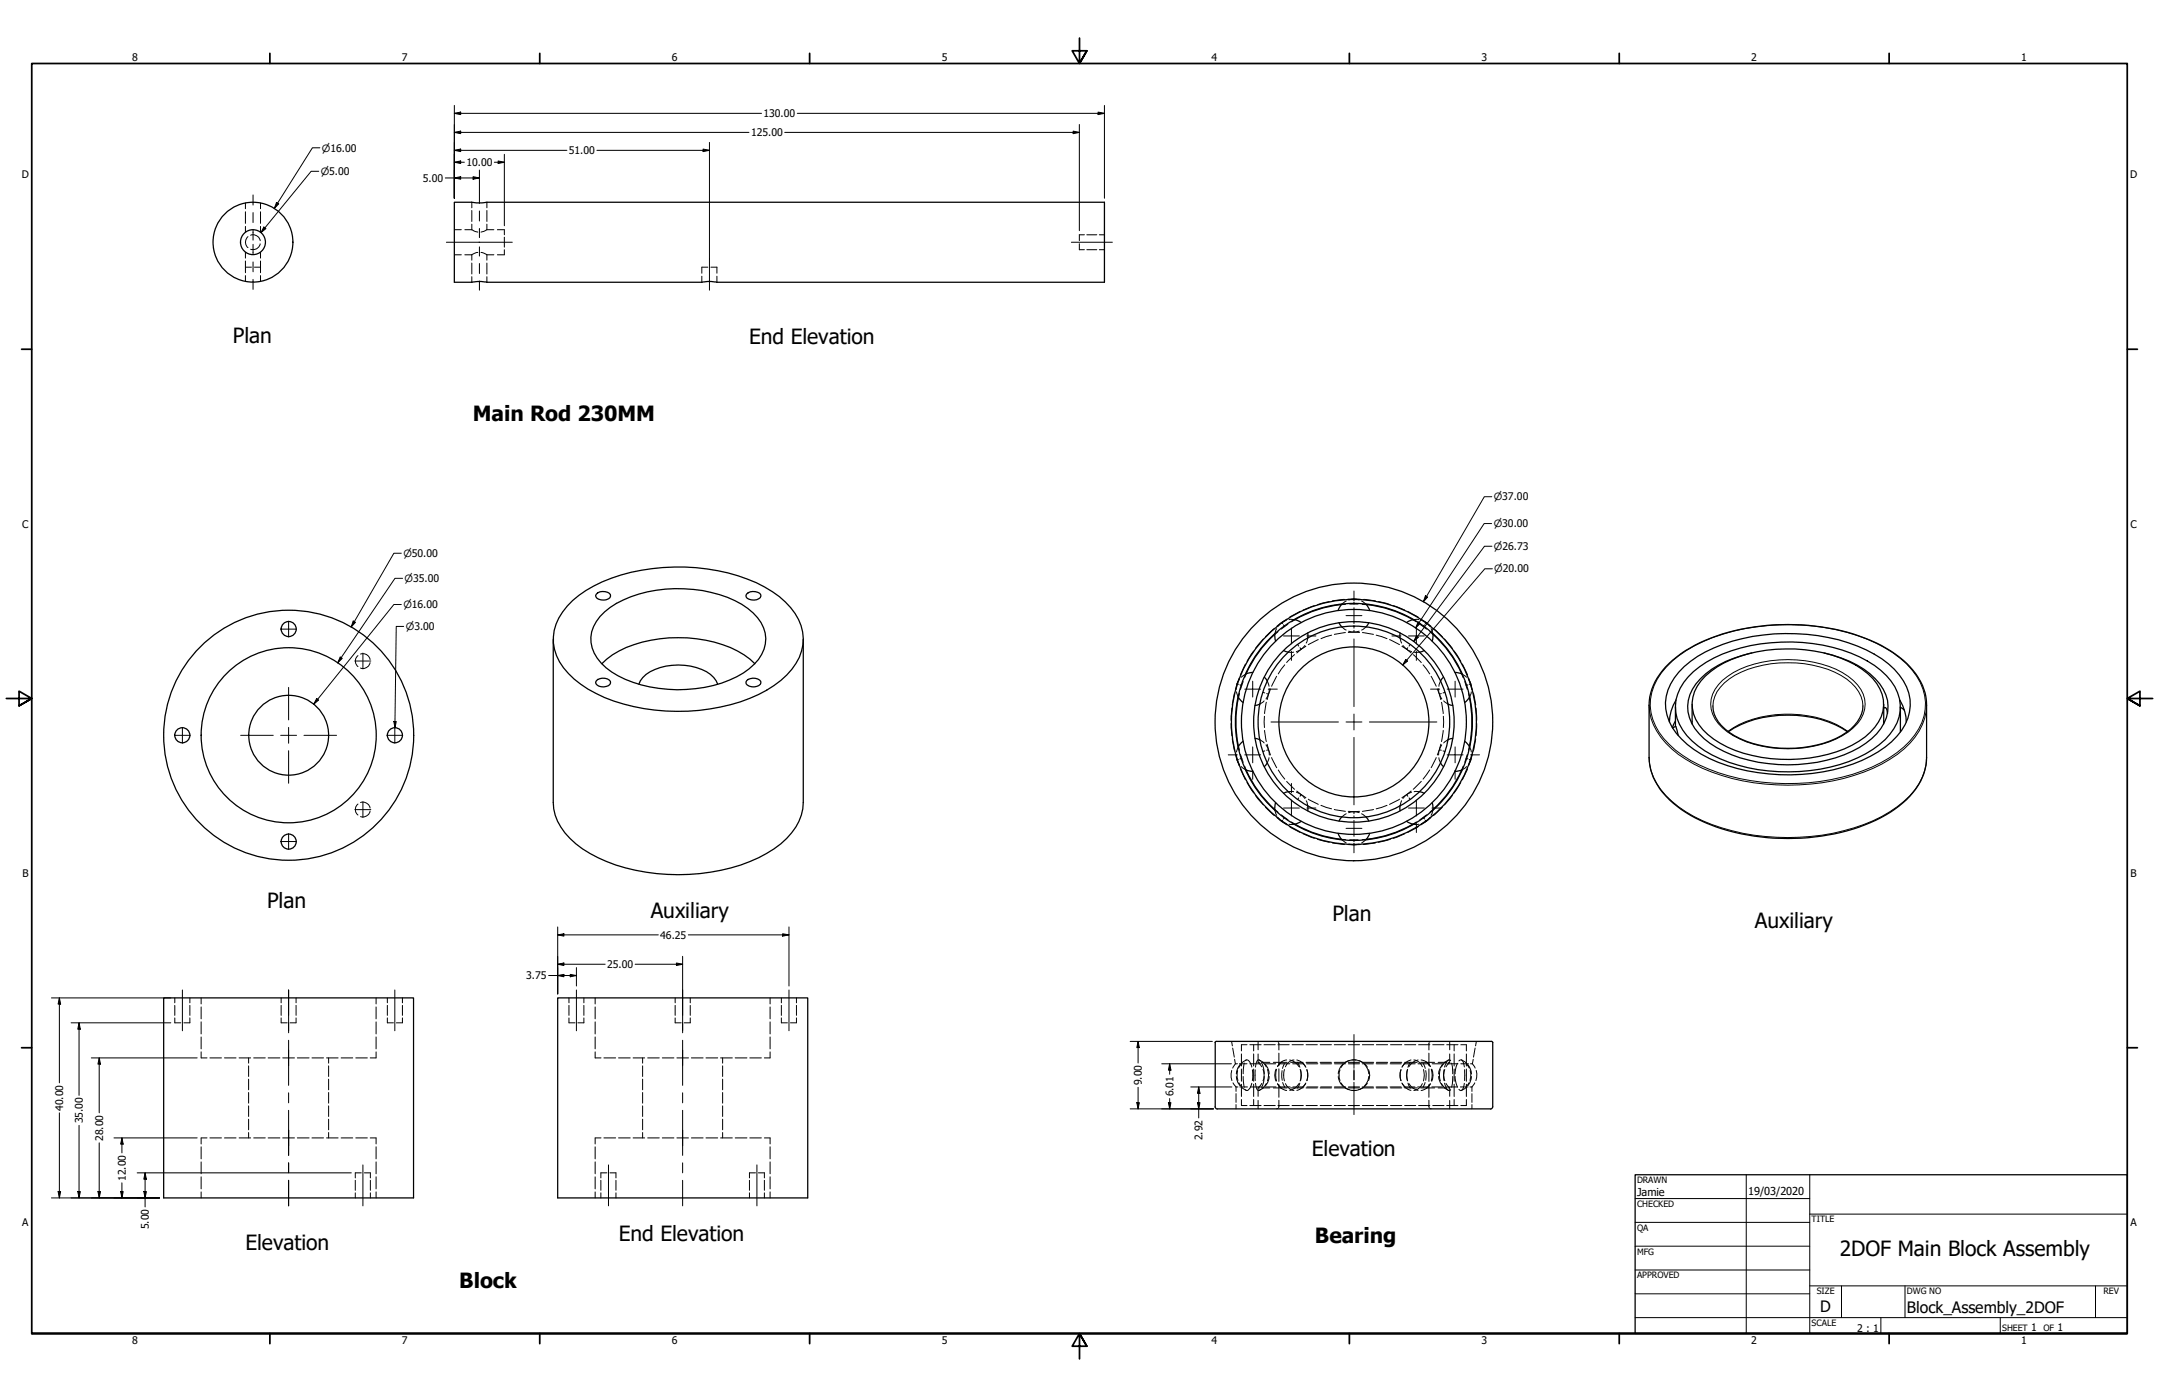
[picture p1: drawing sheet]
<svg xmlns="http://www.w3.org/2000/svg" width="864mm" height="559mm" viewBox="0 0 864 559" stroke-linecap="round" stroke-linejoin="round" font-family="sans-serif">
<!-- layer: Hidden (ANSI) -->
<g fill="none" stroke="#000" stroke-width=".4">
<path d="M98.2 81.2v2.3M98.2 84.7v4.6M98.2 90.6v2.3M99.2 94.7a2.87 2.87 0 0 0 0 4.4M100.3 94.1a2.85 2.85 0 0 1 3.8 2.2M104.1 97.5a2.85 2.85 0 0 1-3.8 2.2M104.2 81.2v2.3M104.2 84.7v4.6M104.2 90.6v2.3M181.7 91.9h2.8M185.9 91.9h2.8M188.7 91.9l2.4 .9"/>
<path d="M188.7 80.9v2.2M188.7 84.2v4.4M188.7 89.7v2.2M194.8 91.9l-2.4 .9M194.8 80.9v2.2M194.8 84.2v4.4M194.8 89.7v2.2M194.8 91.9h2.7M198.9 91.9h2.8v2M201.7 94.9v4M201.7 99.9v2h-2.8M431.7 97.5v2.4h2.1"/>
<path d="M433.8 93.9h-2.1v2.4M434.7 99.9h4M434.7 93.9h4M439.7 99.9h2.1M439.7 93.9h2.1M98.2 106.9h2.4M98.2 100.9v2.4M98.2 104.4v4.7M98.2 110.2v2.4M101.8 106.9h2.4M104.2 100.9v2.4M104.2 104.4v4.7"/>
<path d="M104.2 110.2v2.4M181.7 101.9h2.8M185.9 101.9h2.8M188.7 101.9v2.2M188.7 105.2v4.4M188.7 110.7v2.2M191.1 101l-2.4 .9M192.4 101l2.4 .9M194.8 101.9v2.2M194.8 105.2v4.4M194.8 110.7v2.2M194.8 101.9h2.7"/>
<path d="M280.7 110.5v2.4M283.1 106.9h-2.4v2.4M284.4 106.9h2.4v2.4M286.8 110.5v2.4M537.8 239.8l-4.8 .5M539.5 240l1.3-.4 2.9 .4M541.6 239.6v.6M541.6 239.6l2.5 .1M541.6 239.6l-2.5 .1M545.3 239.8l4.9 .5M505.3 255.6l-3.1 3.8M509.8 251.3l-3.6 3.4"/>
<path d="M510.7 251.5l-.7 1.9M511.2 252.7l-1.2 1M512.6 249l-1.9 1.5M512.6 249l.4 .5M513.4 249.9l.4 .6M513.8 250.6h.1M514.5 248l-2.4 1.5-.9 1M514.7 247.6l-2.1 1.4M515.2 249.7l-2.7 2M515.6 247.8h2.1M518 247.9l-1.4 .8M519 257.8l.5 .6"/>
<path d="M520 259.1l.4 .6M520.1 244.5l-4.4 2.5M522 258.2l-2.2 2-1.3 .5M522.4 258.5l-3.7 2.7M523.1 255.2l-.6 2M525.8 242.3l-4.6 1.7M527.3 255.8l-4 2.1M531.7 240.6l-4.7 1.3M532.6 254.1l-4.2 1.4M536.8 250.8l1.7 1.2M538.2 253l-4.5 .7M538.2 241.7l-1.6 .2"/>
<path d="M538.5 240.4l-1.7 1.2M539.3 253h4.5M539.4 252.5l1.4 .3 2.9-.3M539.9 241.6h3.3M541.6 240.8v.8M541.6 250.4v.9M541.6 252.1v.8M544.6 240.4l1.8 1.2M544.9 241.7l1.6 .2M545 253l4.4 .7M546.4 250.8l-1.8 1.2M550.5 254.1l4.3 1.4"/>
<path d="M551.4 240.6l4.7 1.3M555.8 255.8l4 2.1M557.3 242.3l4.6 1.7M560 255.2l.6 2M560.8 258.5l3.7 2.7M561.1 258.2l2.2 2 1.3 .5M563.1 244.5l4.3 2.5M563.1 259.1l-.4 .6M564.1 257.8l-.5 .6M565.1 247.9l1.4 .8M565.4 247.8h2.1M567.9 249.7l2.7 2"/>
<path d="M568.4 247.6l2.1 1.4M568.6 248l1.2 .6 2.1 1.9M569.3 250.6h.1M569.8 249.9l-.4 .6M570.5 249l1.9 1.5M570.5 249l-.4 .5M571.9 252.7l1.3 1M572.5 251.5l.7 1.9M573.3 251.3l3.7 3.4M577.8 255.6l3.2 3.8M143.2 262.3a2.76 2.76 0 0 0 0 4.3M144.2 261.6a2.84 2.84 0 0 1 3.8 2.2"/>
<path d="M148 265a2.85 2.85 0 0 1-3.8 2.2M493.8 277.2l-.9 4.8M494.6 276.7l.6 2.1M494.8 273.6l-.6 2.4M494.8 273.6l.6 .1M495.7 271.3l-.9 2.3M495.8 271.7l-.8 1.2-.5 2.8M495.8 277.4l-.4 1.6M495.9 273.9l.7 .2M496.6 274.2h.1M497.3 272.6l-1.1 3.2M498.2 265.6l-2.1 4.5"/>
<path d="M498.2 269.7l-1.7 1.2M498.5 269.6l-.7 1.5M501.5 260.4l-2.7 4.1M505.1 276.9l.8 .3M506.7 277.4l.7 .3M506.9 272.4l.7 2.1M507.7 275.5l-.1 1.4-1.2 2.7M508.2 275.6l-1.3 4.2M510.7 270.5l-2.1 4M513.9 265.9l-2.6 3.7M515.3 260.9h2.2M517.8 261.9l-3.1 3.1"/>
<path d="M565.3 261.9l3.2 3.1M565.7 260.9h2.1M569.2 265.9l2.7 3.7M572.5 270.5l2 4M574.9 275.6l1.4 4.2M575.4 275.5l.1 1.4 1.2 2.7M576.2 272.4l-.6 2.1M576.5 277.4l-.7 .3M578 276.9l-.8 .3M581.7 260.4l2.6 4.1M584.6 269.6l.7 1.5M584.9 269.7l1.7 1.2"/>
<path d="M585 265.6l2.1 4.5M585.9 272.6l1 3.2M586.4 274.2h.1M587.2 273.9l-.7 .2M587.4 271.7l.7 1.2 .5 2.8M587.4 277.4l.4 1.6M587.4 271.3l.9 2.3M588.3 273.6l.7 2.4M588.3 273.6l-.5 .1M588.5 276.7l-.6 2.1M589.3 277.2l1 4.8M492.4 289.4l.4 4.9"/>
<path d="M492.8 283.2l-.4 5M492.9 295.5l.9 4.9M495.2 298.8l-.6 2M495.4 298.6l.4 1.6M503.9 295.9l1.8 1.3M505.7 280.4l-1.8 1.2M505.8 286.5v4.5M505.8 292.2l.7 4.4M506.4 297.9l1.2 2.7 .1 1.4M506.5 280.9l-.7 4.5M506.9 297.7l.5 2.2M507.4 299.9l.8 2.1"/>
<path d="M507.4 299.9l-.7 .2M575.8 299.9l.7 .2M576.3 297.7l-1.4 4.3M576.6 280.9l.7 4.5M576.7 297.9l-1.2 2.7-.1 1.4M577.3 292.2l-.7 4.4M577.3 286.5v4.5M577.5 280.4l1.7 1.2M579.2 295.9l-1.7 1.3M587.8 298.6l-.4 1.6M587.9 298.8l.6 2M590.3 295.5l-1 4.9"/>
<path d="M590.4 283.2l.3 5M590.7 289.4l-.3 4.9M494.2 301.6l.6 2.4M494.5 301.9l.5 2.8 .8 1.2M494.8 304l.9 2.3M495.4 303.8l-.6 .2M496.1 307.5l2.1 4.4M496.2 301.8l.5 1.5M496.5 306.6l1.7 1.3M496.7 303.3l-.8 .3M496.7 303.3l.6 1.6M497.8 306.5l.7 1.5"/>
<path d="M498.8 313l2.7 4.2M502.2 318.1l3.1 3.8M505.9 300.4l-.8 .2M507.6 303.1l-.7 2M508.6 303l2.1 4.1M511.3 308l2.6 3.7M514.7 312.5l3.1 3.2M515.3 316.7h2.2M518.5 316.9l2.6 1.4 .9 1.1M518.7 316.4l1.7 1.4M519.5 319.2l-.5 .6M520.4 317.8l2 1.3"/>
<path d="M520.4 317.8l-.4 .7M523.3 319.7l4 2.1M559.8 319.7l-4 2.1M562.7 317.8l.4 .7M563.6 319.2l.5 .6M564.5 316.4l-3.7 2.7M564.6 316.9l-1.3 .5-2.2 2M565.7 316.7h2.1M568.5 312.5l-3.2 3.2M571.9 308l-2.7 3.7M574.5 303l-2 4.1M575.6 303.1l.6 2"/>
<path d="M577.2 300.4l.8 .2M581 318.1l-3.2 3.8M584.3 313l-2.6 4.2M585.3 306.5l-.7 1.5M586.4 303.3l.8 .3M586.6 306.6l-1.7 1.3M586.9 301.8l-1 3.1M587.1 307.5l-2.1 4.4M587.8 303.8l.5 .2M588.3 304l-.9 2.3M588.6 301.9l-.5 2.8-.7 1.2M589 301.6l-.7 2.4"/>
<path d="M143.2 321.6a2.76 2.76 0 0 0 0 4.4M144.2 321a2.94 2.94 0 0 1 3.8 2.2M148 324.4a2.94 2.94 0 0 1-3.8 2.2M506.2 322.9l3.6 3.4M510 324.1l.7 2M510 323.8l1.2 1.1M510.7 327l1.9 1.5M511.2 327l.9 1.1 2.4 1.4M512.5 325.9l1.3 1.1M512.6 328.5l2.1 1.4M513 328.1l-.4 .4M513.8 327.1l-.4 .5"/>
<path d="M513.8 327l1.4 .9M513.8 327h.1M515.6 329.7l2.1 .1M515.7 330.6l4.4 2.4M516.6 328.8l1.4 .9M521.2 333.5l4.6 1.8M522.5 320.3l.6 2.1M527 335.7l4.7 1.2M528.4 322.1l4.2 1.4M533 337.2l4.8 .6M533.7 323.8l4.5 .7M536.6 335.7l1.6 .2"/>
<path d="M536.8 335.9l1.7 1.3M538.5 325.5l-1.7 1.3M539.1 337.8l2.5 .1M539.3 324.5l2.3 .2M539.4 325.1l1.4-.4 2.9 .4M539.5 337.6l1.3 .3 2.9-.3M539.9 335.9l1.7 .1M541.6 336.1v.6M541.6 324.7v.8M541.6 326.3v.8M541.6 336h.1M541.6 337.4v.5"/>
<path d="M543.2 335.9l-1.6 .1M543.8 324.5l-2.2 .2M544.1 337.8l-2.5 .1M544.6 325.5l1.8 1.3M546.4 335.9l-1.8 1.3M546.5 335.7l-1.6 .2M549.4 323.8l-4.4 .7M550.2 337.2l-4.9 .6M554.8 322.1l-4.3 1.4M556.1 335.7l-4.7 1.2M560.6 320.3l-.6 2.1M561.9 333.5l-4.6 1.8"/>
<path d="M566.5 328.8l-1.4 .9M567.4 330.6l-4.3 2.4M567.5 329.7l-2.1 .1M569.3 327h.1M569.4 327.1l.4 .5M570.1 328.1l.4 .4M570.5 328.5l-2.1 1.4M570.6 325.9l-2.7 2M571.9 327l-2.1 2-1.2 .5M572.4 327l-1.9 1.5M573.2 324.1l-.7 2M573.2 323.8l-1.3 1.1"/>
<path d="M577 322.9l-3.7 3.4M69.9 399.2v1.9M75.9 399.2v1.9M80.5 399.2v2.4M112.5 399.2v1.9M118.4 399.2v1.9M150.4 399.2v2.4M154.9 399.2v1.9M161 399.2v1.9M227.6 399.2v1.9M233.6 399.2v1.9M238.1 399.2v2.4"/>
<path d="M270.1 399.2v1.9M276.1 399.2v1.9M308 399.2v2.4M312.5 399.2v1.9M318.6 399.2v1.9M69.9 407.2v1.9h2.4M69.9 402.1v4M75.9 407.2v1.9h-2.4M75.9 402.1v4M80.5 402.8v4.7M80.5 408.7v4.9M80.5 414.8v4.7"/>
<path d="M112.5 407.2v1.9h2.4M112.5 402.1v4M118.4 407.2v1.9h-2.4M118.4 402.1v4M150.4 402.8v4.7M150.4 408.7v4.9M150.4 414.8v4.7M154.9 407.2v1.9h2.5M154.9 402.1v4M161 407.2v1.9h-2.4M161 402.1v4M227.6 407.2v1.9h2.4"/>
<path d="M227.6 402.1v4M233.6 407.2v1.9h-2.5M233.6 402.1v4M238.1 402.8v4.7M238.1 408.7v4.9M238.1 414.8v4.7M270.1 407.2v1.9h2.4M270.1 402.1v4M276.1 407.2v1.9h-2.4M276.1 402.1v4M308 402.8v4.7M308 408.7v4.9"/>
<path d="M308 414.8v4.7M312.5 407.2v1.9h2.5M312.5 402.1v4M318.6 407.2v1.9h-2.4M318.6 402.1v4M492.6 416.6l.4 1.7M493.1 419.2l.6 3.6M498.8 417.9h-2.2v2.5M499.9 417.9h4.5M501.5 417.9v2.5M503.2 416.6v3.3M505.6 417.9h4.5"/>
<path d="M510.7 416.6l.4 .1M511.2 417.9h4.5M511.4 417l.2 3M516.8 417.9h4.5M522.4 417.9h4.5M528.1 417.9h4.5M533.7 417.9h4.5M539.3 417.9h4.5M545 417.9h4.5M550.5 417.9h4.6M556.2 417.9h4.5M561.8 417.9h4.5"/>
<path d="M567.4 417.9h4.5M571.7 417l-.1 3M572.5 416.6l-.5 .1M573.1 417.9h4.5M578.7 417.9h4.5M579.9 416.6v3.3M581.7 417.9v2.5M584.3 417.9h2.2v2.5M590 419.2l-.6 3.6M590.5 416.6l-.3 1.7M80.5 420.8v2.4h2.3M83.9 423.2h4.7"/>
<path d="M89.8 423.2h4.6M95.6 423.2h4.7M99.4 423.2v2.1M99.4 426.3v4.3M99.4 431.7v4.2M99.4 437v4.3M101.5 423.2h4.6M107.3 423.2h4.7M113.1 423.2h4.7M118.9 423.2h4.7M124.8 423.2h4.6M130.6 423.2h4.7"/>
<path d="M131.4 423.2v2.1M131.4 426.3v4.3M131.4 431.7v4.2M131.4 437v4.3M136.5 423.2h4.6M142.3 423.2h4.6M150.4 420.8v2.4h-2.3M238.1 420.8v2.4h2.3M241.6 423.2h4.7M247.4 423.2h4.7M253.2 423.2h4.7M257 423.2v2.1"/>
<path d="M257 426.3v4.3M257 431.7v4.2M257 437v4.3M259.1 423.2h4.6M264.9 423.2h4.7M270.8 423.2h4.6M276.5 423.2h4.7M282.4 423.2h4.7M288.2 423.2h4.7M289.1 423.2v2.1M289.1 426.3v4.3M289.1 431.7v4.2"/>
<path d="M289.1 437v4.3M294.1 423.2h4.7M299.9 423.2h4.6M308 420.8v2.4h-2.2M492.7 428.2l-.3 2.7 .4 1.3M493.2 433.1l1.2 1.7M493.8 423.7l.4 1.8M494.2 425.5l-1.1 1.7M494.2 425.5h.8M494.4 434.8h.8M494.4 434.8v1.8M494.4 437.5v3.4"/>
<path d="M494.5 430.6l.7 2.5 .9 1.2M495 428.2l-.1 2.7 .3 1.3M495.6 433.1l1.1 1.7M495.7 425.5h3.1M495.9 434.8h3.1M496.1 425.8l-.9 1.3-.7 2.5M496.5 425.5l-1.1 1.7M496.6 439.8v2.4h2.2M496.6 421.6v4.8M496.6 427.6v4.9M496.6 433.7v4.9M496.8 435l1.7 1.2"/>
<path d="M497.3 430.6l.4 4.3M497.7 425.2l-.4 4.3M498.2 424.2l.6-.3 .8 .5 1.1 2.4M498.5 423.9l-1.7 1.2M499.9 425.5h4.6M500.1 434.8h4.6M500.7 433.3l-.7 1.9a1.24 1.24 0 0 1-1.6 .9l-.2-.2M501 427.9v4.3M501.5 421.6v4.8M501.5 427.6v4.9M501.5 433.7v4.9M501.5 439.8v2.4"/>
<path d="M502.1 427.9v4.3M502.2 433.3l.1 1a1.46 1.46 0 0 0 1.5 1.8l.5-.4M503.2 424.9l1.5 1.8M503.2 424.9h.7M503.2 435.2h.7M503.2 421.6v3.3M503.2 435.2v3.3M503.7 424l1.7 1.1M504.3 424.4l-.9-.5a3.4 3.4 0 0 0-1.2 2.9M504.5 424.9h3.4M504.5 435.2h3.4M504.7 433.4l-1.5 1.8"/>
<path d="M504.8 425.3l.7 2.4 .2 1.8M505.1 424.9l1.4 1.9M505.2 427.8a5.9 5.9 0 0 1 0 4.5M505.4 435l-1.7 1.2M505.7 430.6l-.2 1.8-.7 2.4M505.7 425.5h4.6M505.8 434.8h4.6M506.2 425.8l.8 1.3 .7 2.5M506.5 433.4l-1.4 1.8M507 427.8a5.9 5.9 0 0 1 0 4.5M507.7 430.6l-.7 2.5-.8 1.2M509.3 424.9h5.6"/>
<path d="M509.3 435.2h5.6M510.4 427.7a5.8 5.8 0 0 0 0 4.7M510.6 427.7a8.6 8.6 0 0 0 0 4.7M511.4 425.5h4.5M511.6 434.8h4.5M511.6 421.3v5M511.6 427.5v5.1M511.6 433.8v5.1M512.6 435.4l-1.6-1.9a4.6 4.6 0 0 0 3.7 2.7M512.6 424.8l-1.6 1.8M512.8 428.2l.1 3.9M513.1 433l.7 1.8"/>
<path d="M513.7 425.5l-.7 1.9M513.8 427.8a8.4 8.4 0 0 0 0 4.6M514.2 433.5a4.7 4.7 0 0 0 3.4 2.7M514.7 424a4.6 4.6 0 0 0-3.7 2.7M515.9 424l.2 .1a5.4 5.4 0 0 1 3.5 2.6M516.3 424.9h5M516.3 435.2h5M517.1 425.5h4.4M517.1 434.8h4.5M517.6 424a4.1 4.1 0 0 0-3.4 2.7M518.7 424l.3 .1a5.3 5.3 0 0 1 3.2 2.6M519 424.9l.9 2"/>
<path d="M519.6 433.5a5.1 5.1 0 0 1-3.7 2.6M519.9 433.3l-.9 1.9M520.1 427.7a6.3 6.3 0 0 1 0 4.7M520.3 427.9v4.3M521 425.1l1.4 1.8M522.2 433.4v.1a5.4 5.4 0 0 1-3.5 2.6M522.4 433.2l-1.4 1.8M522.4 424.9h4.5M522.4 435.2h4.5M522.6 425.5h4.5M522.7 427.8a6.9 6.9 0 0 1 0 4.5M522.7 434.8h4.5"/>
<path d="M522.8 427.9l.3 1.4-.3 2.9M528.1 424.9h4.5M528.1 435.2h4.5M528.2 425.5h4.4M528.3 434.8h4.4M533.7 424.9h4.5M533.7 435.2h4.5M533.8 434.8h4.4M533.8 425.5h4.4M535.3 430.6a6 6 0 0 0 1.9 3.9M536 427.9a6.1 6.1 0 0 0 0 4.3M536.4 433.2l.2 .3a5.9 5.9 0 0 0 3.1 2.4"/>
<path d="M537.2 425.6a5.8 5.8 0 0 0-1.9 3.9M538.1 435.2a6.1 6.1 0 0 0 4.3 .9M539.3 424.9h4.5M539.3 435.2h4.5M539.4 434.8h4.4M539.4 425.5h4.4M539.7 424.2a5.6 5.6 0 0 0-3.3 2.8M540.8 424a5.9 5.9 0 0 1 4.1 .9M541.6 424.9v.2M541.6 425.3v2.1M541.6 428.3v3.7M541.6 432.9v2"/>
<path d="M541.6 435v.2M542.4 424a7.1 7.1 0 0 0-4.3 .9M543.5 424.2a6 6 0 0 1 3.4 2.7M544.9 435.2a5.1 5.1 0 0 1-4.1 .9M544.9 434.8h4.4M544.9 425.5h4.4M545 424.9h4.5M545 435.2h4.5M545.7 425.6l.1 .2a5.8 5.8 0 0 1 1.7 3.7M546.9 433.3a5.7 5.7 0 0 1-3.4 2.6M547.4 427.9a5.6 5.6 0 0 1 0 4.3M547.5 430.6a5.8 5.8 0 0 1-1.8 3.9"/>
<path d="M550.4 434.8h4.5M550.5 425.5h4.4M550.5 424.9h4.6M550.5 435.2h4.6M556 434.8h4.5M556.1 425.5h4.4M556.2 424.9h4.5M556.2 435.2h4.5M560.3 427.9l-.3 1.4 .3 2.9M560.5 427.8a6.9 6.9 0 0 0 0 4.5M560.8 433.2l1.3 1.8M560.9 433.4v.1a5.4 5.4 0 0 0 3.5 2.6"/>
<path d="M561.5 434.8h4.5M561.6 425.5h4.5M561.8 424.9h5.1M561.8 435.2h5.1M562.1 425.1l-1.3 1.8M562.9 427.9l-.2 2.2 .2 2.1M563.1 427.7a7.2 7.2 0 0 0 0 4.7M563.2 433.3l.9 1.9M563.6 433.5a5.2 5.2 0 0 0 3.6 2.6M564.1 424.9l-.9 2M564.4 424l-.3 .1a5.3 5.3 0 0 0-3.2 2.6M565.5 424a4.1 4.1 0 0 1 3.5 2.7"/>
<path d="M567.1 434.8h4.5M567.2 425.5h4.5M567.2 424l-.1 .1a5.8 5.8 0 0 0-3.5 2.6M568.3 424.9h5.5M568.3 435.2h5.5M568.5 424a4.6 4.6 0 0 1 3.6 2.7M569 433.5a4.4 4.4 0 0 1-3.5 2.7M569.4 425.5l.7 1.9M569.4 427.8a8.4 8.4 0 0 1 0 4.6M570 433l-.7 1.8M570.3 428.2v3.9M570.5 424.8l1.7 1.8"/>
<path d="M571.6 421.3v5M571.6 427.5v5.1M571.6 433.8v5.1M572.1 433.5a4.6 4.6 0 0 1-3.6 2.7M572.2 433.5l-1.7 1.9M572.5 427.7a7.2 7.2 0 0 1 0 4.7M572.7 427.7a5.8 5.8 0 0 1 0 4.7M572.7 434.8h4.6M572.8 425.5h4.7M575.2 424.9h3.4M575.2 435.2h3.4M575.4 430.6l.7 2.5 .9 1.2"/>
<path d="M576.1 427.8a6.9 6.9 0 0 0 0 4.5M576.6 433.4l1.4 1.8M577 425.8l-1.4 2.7-.2 1.1M577.6 427.9v4.3M577.7 435l1.7 1.2M577.8 433.3l.4 1a1.81 1.81 0 0 0 1.9 1.8l.2-.2M577.9 427.8a5.9 5.9 0 0 0 0 4.5M578 424.9l-1.4 1.9M578.4 433.4l1.5 1.8M578.6 425.5h4.6M579.2 424.9h.7M579.2 435.2h.7"/>
<path d="M579.4 424l-1.7 1.1M579.9 424.9l-1.5 1.8M579.9 421.6v3.3M579.9 435.2v3.3M580.3 424.2l-.2-.1a1.22 1.22 0 0 0-1.6 .9l-.7 1.8M580.6 425.3l.5 4.2M581.1 430.6l-.5 4.3M581.7 421.6v4.8M581.7 427.6v4.9M581.7 433.7v4.9M581.7 439.8v2.4M582 430.6l.2 1.8 .8 2.4h-4.6"/>
<path d="M583 425.3l-.8 2.4-.2 1.8M583.6 424.4l.8-.5a3 3 0 0 1 1.3 2.9M584.1 434.8h3.1M584.3 425.5h3.1M584.6 423.9l1.8 1.2M585.7 433.3l-.4 1.9-.6 .9h-.8l-.3-.4M585.9 427.9v4.3M586.4 435l-1.8 1.2M586.5 439.8v2.4h-2.2M586.5 421.6v4.8M586.5 427.6v4.9M586.5 433.7v4.9"/>
<path d="M586.6 425.5l1.1 1.7M587.1 425.8l.8 1.3 .7 2.5M587.6 433.1l-1.2 1.7M588 434.8h.8M588.1 428.2l.2 1.3-.3 2.7M588.2 425.5h.8M588.6 430.6l-.7 2.5-.8 1.2M588.8 434.8v1.8M588.8 437.5v3.4M589 425.5l1 1.7M589.3 423.7l-.3 1.8M589.9 433.1l-1.1 1.7"/>
<path d="M590.5 428.2l.2 1.3-.3 2.7M80.5 458.7v4.8M82.8 455.2h-2.3v2.4M83.9 455.2h4.7M89.8 455.2h4.6M95.6 455.2h4.7M99.4 442.3v4.3M99.4 447.7v4.2M99.4 453v2.2M101.5 455.2h4.6M107.3 455.2h4.7M113.1 455.2h4.7"/>
<path d="M118.9 455.2h4.7M124.8 455.2h4.6M130.6 455.2h4.7M131.4 442.3v4.3M131.4 447.7v4.2M131.4 453v2.2M136.5 455.2h4.6M142.3 455.2h4.6M148.1 455.2h2.3v2.4M150.4 458.7v4.8M238.1 458.7v4.8M240.4 455.2h-2.3v2.4"/>
<path d="M241.6 455.2h4.7M247.4 455.2h4.7M253.2 455.2h4.7M257 442.3v4.3M257 447.7v4.2M257 453v2.2M259.1 455.2h4.6M264.9 455.2h4.7M270.8 455.2h4.6M276.5 455.2h4.7M282.4 455.2h4.7M288.2 455.2h4.7"/>
<path d="M289.1 442.3v4.3M289.1 447.7v4.2M289.1 453v2.2M294.1 455.2h4.7M299.9 455.2h4.6M305.8 455.2h2.2v2.4M308 458.7v4.8M494.4 441.8v1.7M499.9 442.2h4.5M503.2 440.2v3.3M505.6 442.2h4.5M511.1 443.4l-.4 .1"/>
<path d="M511.2 442.2h4.5M511.6 440.1l-.2 3M516.8 442.2h4.5M522.4 442.2h4.5M528.1 442.2h4.5M533.7 442.2h4.5M539.3 442.2h4.5M545 442.2h4.5M550.5 442.2h4.6M556.2 442.2h4.5M561.8 442.2h4.5M567.4 442.2h4.5"/>
<path d="M571.6 440.1l.1 3M572 443.4l.5 .1M573.1 442.2h4.5M578.7 442.2h4.5M579.9 440.2v3.3M588.8 441.8v1.7M80.5 464.8v4.7M80.5 470.7v4.9M80.5 476.8v2.4M142.1 472.1v4M142.1 477.1v2.1M144.5 469.1h-2.4v2.1"/>
<path d="M145.7 469.1h2.4v2.1M148.1 472.1v4M148.1 477.1v2.1M150.4 464.8v4.7M150.4 470.7v4.9M150.4 476.8v2.4M238.1 464.8v4.7M238.1 470.7v4.9M238.1 476.8v2.4M240.3 472.1v4M240.3 477.1v2.1M242.8 469.1h-2.5v2.1"/>
<path d="M244 469.1h2.4v2.1M246.4 472.1v4M246.4 477.1v2.1M299.8 472.1v4M299.8 477.1v2.1M302.2 469.1h-2.4v2.1M303.3 469.1h2.5v2.1M305.8 472.1v4M305.8 477.1v2.1M308 464.8v4.7M308 470.7v4.9M308 476.8v2.4"/>
</g>
<!-- layer: Visible (ANSI) -->
<g fill="none" stroke="#000" stroke-width=".51">
<path d="M181.7 80.9h7.1l1.8 .3 4.1-.3h247.1v32h-155a14.5 14.5 0 0 0-6.1 0h-85.9a14.5 14.5 0 0 0-6.1 0h-7zM238.6 237.6a4 4 0 0 1 5.6 .3v.5a3.6 3.6 0 0 1-5.4 .9l-.5-1.1zM298.6 237.6a4.1 4.1 0 0 1 5.7 .3 1.67 1.67 0 0 1-1.7 2 3.2 3.2 0 0 1-4.2-1.7zM221.3 255.7v65.3a23.7 23.7 0 0 0 11.7 18.5 70.8 70.8 0 0 0 42.7 10.3 64.1 64.1 0 0 0 36.6-12.2 22.3 22.3 0 0 0 9-16.6v-65.3M229 240.2a57.2 57.2 0 0 1 31.9-12.7 77.6 77.6 0 0 1 45 7.3 27.4 27.4 0 0 1 15.2 18 19.4 19.4 0 0 1-6.4 17.2 52 52 0 0 1-26.6 12.8 79.1 79.1 0 0 1-49.7-5.4 32.4 32.4 0 0 1-15.8-15.1 18.4 18.4 0 0 1 4.3-19.9zM241.9 244.7a44.3 44.3 0 0 1 28-9.2 50 50 0 0 1 29.2 7.9 15.1 15.1 0 0 1 7 14.2 17.6 17.6 0 0 1-8.7 11.6 53 53 0 0 1-37.5 5.6 37.4 37.4 0 0 1-19.4-9.6 13.1 13.1 0 0 1-.5-18.6zM509.9 253.7a47.2 47.2 0 0 0-11.4 15.8M510 253.4l.2 3M517.7 247.8l2.8 1.2M523.1 253.2v2M535.6 249.1l1.1 1.7M536.6 241.8a47.2 47.2 0 0 0-18.6 6.1"/>
<path d="M536.8 241.6l-1.6 2.6M546.3 241.6l1.6 2.6M546.5 241.8a47.2 47.2 0 0 1 18.6 6.1M547.5 249.1l-1.1 1.7M560 253.2v2M565.4 247.8l-2.8 1.2M573.2 253.4l-.3 3M573.2 253.7a47.2 47.2 0 0 1 11.5 15.8M238.6 272.3a4 4 0 0 1 5.6 .2 1.67 1.67 0 0 1-1.7 2.1 3 3 0 0 1-4.2-1.7zM240.7 265.5a38.5 38.5 0 0 1 23.2-10 52.4 52.4 0 0 1 33.7 6.4l4.3 3.6M255.5 273.7a11.7 11.7 0 0 1 8.6-6.7 24.4 24.4 0 0 1 20.1 2.7l2.2 2.6 .7 1.4M298.6 272.3a4.1 4.1 0 0 1 5.7 .2 2.59 2.59 0 0 1-3.7 2.2 1.81 1.81 0 0 1-2-2.4z"/>
<path d="M495.3 278.8l1.9 2.2M495.4 279a47.2 47.2 0 0 0 0 19.5M501.1 269l-2.9 .7M505.7 270.8l1.2 1.6M513.4 260.2l1.9 .7M569.7 260.2l-1.9 .7M577.4 270.8l-1.2 1.6M582 269l2.9 .7M587.8 279a47.2 47.2 0 0 1-.1 19.5M587.9 278.8l-2 2.2M667.6 265.4a59.5 59.5 0 0 1 31.5-14.2 88.3 88.3 0 0 1 53.2 6.9 34 34 0 0 1 17.3 17.6l1 4.7v22.6a24 24 0 0 1-9.5 18.2 64 64 0 0 1-32.6 13.3 86.6 86.6 0 0 1-50.4-7.3 33 33 0 0 1-17.8-19.4l-.7-4.8v-20.9a23.3 23.3 0 0 1 8-16.7zM670.4 280a17.5 17.5 0 0 0-2.6 8.8"/>
<path d="M673.7 266.6a56.8 56.8 0 0 1 31.7-12.6 74.8 74.8 0 0 1 44.3 7.7 26 26 0 0 1 14.3 18.1 19.6 19.6 0 0 1-7.4 16.9 60 60 0 0 1-35.9 13.1 73.6 73.6 0 0 1-40.2-8.1 30.5 30.5 0 0 1-12.8-13.1 17.9 17.9 0 0 1 3.8-19.7zM675.3 270.8a46.2 46.2 0 0 1 24.9-12.5 70.3 70.3 0 0 1 46.8 6.1 25.3 25.3 0 0 1 12.8 15.1 17.1 17.1 0 0 1-5.7 16.3 51.3 51.3 0 0 1-30 12.4 67.7 67.7 0 0 1-42.2-7.9 23.4 23.4 0 0 1-11.6-15.4 17.4 17.4 0 0 1 5-14.1zM682.1 270.4a45.2 45.2 0 0 1 28.2-10.7 54.8 54.8 0 0 1 34.6 8 16.6 16.6 0 0 1 8.3 16.8 21.8 21.8 0 0 1-12.3 13.6 61 61 0 0 1-50 .7 24.7 24.7 0 0 1-13.5-13.2 14.7 14.7 0 0 1 4.7-15.2zM700.7 261.2a38.1 38.1 0 0 0-22.3 12.4 14.7 14.7 0 0 0 1.2 19.9 42.9 42.9 0 0 0 23.8 11.4 63.6 63.6 0 0 0 40.3-5.9 21.5 21.5 0 0 0 11.4-14.3 16.4 16.4 0 0 0-7.1-15.1 43.1 43.1 0 0 0-18.4-8.4M759.9 280a17.7 17.7 0 0 1 2.6 8.8M497.2 296.5l-1.9 2.3M502 295.3l1.9 .6M503.9 281.6l-1.9 .6M579.2 281.6l1.9 .6M581.1 295.3l-1.9 .6M585.9 296.5l2 2.3M670.2 288.4l-1.2 2.6"/>
<path d="M670.2 282.8v7.8l1.1 3.7M670.3 290.5l-1.2 .7M676.8 281.7l.1 8M685.2 282.4a13.1 13.1 0 0 0 6.6 10.6 45.9 45.9 0 0 0 35 5 27.6 27.6 0 0 0 16.1-9.3 10.9 10.9 0 0 0 2.3-6.3M691.4 292.7a44.9 44.9 0 0 1 33.8-5.7 38.7 38.7 0 0 1 13.7 5.7M753.5 281.7l-.1 8M753.9 283l-.5 .3M754 283l.6 .5 .4 1.9M760.1 282.9l1.6 1.1M760.2 282.8v10M498.2 307.9l2.9 .6M498.4 308a47.2 47.2 0 0 0 11.5 15.8"/>
<path d="M506.9 305.1l-1.2 1.6M515.3 316.7l-1.9 .6M567.8 316.7l1.9 .6M576.2 305.1l1.2 1.6M584.7 308a47.2 47.2 0 0 1-11.5 15.8M584.9 307.9l-2.9 .6M510.2 321.1l-.2 3M518 329.7a47.2 47.2 0 0 0 18.6 6M520.5 328.5l-2.8 1.2M523.1 322.4v1.9M535.2 333.3l1.6 2.6M536.7 326.8l-1.1 1.6"/>
<path d="M546.4 326.8l1.1 1.6M547.9 333.3l-1.6 2.6M560 322.4v1.9M562.6 328.5l2.8 1.2M565.1 329.7a47.2 47.2 0 0 1-18.6 6M572.9 321.1l.3 3M65.5 399.2h99.9v80h-99.9zM223.1 399.2h100v80h-100zM486 417l.5-.4h110.1l.5 .4v25.7l-.3 .6-.6 .3M486.1 417v25.7M486 442.7l.3 .6 .6 .3M487 443.5h109.1"/>
<circle cx="101.2" cy="96.9" r="16"/>
<circle cx="101.2" cy="96.9" r="5"/>
<circle cx="115.5" cy="251.6" r="3"/>
<circle cx="72.9" cy="294.1" r="3"/>
<circle cx="115.5" cy="294.1" r="50"/>
<circle cx="115.5" cy="294.1" r="16"/>
<circle cx="115.5" cy="294.1" r="35"/>
<circle cx="158" cy="294.1" r="3"/>
<circle cx="541.6" cy="288.8" r="47.4"/>
<circle cx="541.6" cy="288.8" r="38.3"/>
<circle cx="541.6" cy="288.8" r="49"/>
<circle cx="541.6" cy="288.8" r="40.1"/>
<circle cx="541.6" cy="288.8" r="45"/>
<circle cx="541.6" cy="288.8" r="55.5"/>
<circle cx="541.6" cy="288.8" r="30"/>
<circle cx="115.5" cy="336.6" r="3"/>
</g>
<!-- layer: Hidden (ANSI) -->
<circle cx="569.4" cy="327.1" r=".19" fill="#000"/>
<!-- layer: Visible Narrow (ANSI) -->
<path d="M666.6 266.8a54.4 54.4 0 0 1 26.9-14.4 89.2 89.2 0 0 1 57.1 5 37.7 37.7 0 0 1 17.5 15.6 20.2 20.2 0 0 1-4.3 23.6 56.9 56.9 0 0 1-31.4 15.2 88.1 88.1 0 0 1-52.8-5.9 36.8 36.8 0 0 1-17.4-15.6 20.1 20.1 0 0 1 4.4-23.5zM689 272.2a39.2 39.2 0 0 1 26.1-8.4 42.7 42.7 0 0 1 24.2 6.8 13.4 13.4 0 0 1 6.6 13.1 16.4 16.4 0 0 1-8.9 10.6 47.9 47.9 0 0 1-43.7 0 15.7 15.7 0 0 1-9-12.6 12.7 12.7 0 0 1 4.7-9.5zM659.6 282.1a25.8 25.8 0 0 0 11.7 19.7 75.5 75.5 0 0 0 43.8 12.3 77.9 77.9 0 0 0 40.9-10.4 28.1 28.1 0 0 0 14.4-19l.2-2.6M685.2 282.4a13.5 13.5 0 0 1 6.5-10.8 45.4 45.4 0 0 1 36.5-4.8 25.8 25.8 0 0 1 15.3 9.9l1.5 3.8 .2 1.9M691.2 292.5a43.4 43.4 0 0 1 32-6.2 36.2 36.2 0 0 1 15.9 6.2M659.6 303a25.5 25.5 0 0 0 11.7 19.6 73.1 73.1 0 0 0 39.3 12.3 83.2 83.2 0 0 0 42.1-8.3 35.7 35.7 0 0 0 16.2-15.8l1.5-5.2 .2-2.6" fill="none" stroke="#000" stroke-width=".4"/>
<!-- layer: Border (ANSI) -->
<g fill="none" stroke="#000" stroke-width=".7">
<path d="M431.8 15.2v10.2l-2.9-5.1h5.8l-2.9 5.1 2.9-5.1M107.9 21.3v4.1M215.9 21.3v4.1M323.8 21.3v4.1M539.8 21.3v4.1M647.7 21.3v4.1M755.6 21.3v4.1M8.6 139.7h4.1M850.9 139.7h4.1M2.5 279.4h10.2l-5.1-2.9v5.8l5.1-2.9-5.1 2.9M861.1 279.4h-10.2l5.1-2.9v5.8l-5.1-2.9 5.1 2.9M8.6 419.1h4.1"/>
<path d="M850.9 419.1h4.1M12.7 533.4v-508h838.2v508h-838.2h838.2M107.9 533.4v4.1M215.9 533.4v4.1M323.8 533.4v4.1M434.7 538.5l-2.9-5.1 2.9 5.1h-5.8l2.9-5.1v10.2M539.8 533.4v4.1M647.7 533.4v4.1M755.6 533.4v4.1"/>
</g>
<!-- layer: Title (ANSI) -->
<g fill="none" stroke="#000" stroke-width=".4">
<path d="M654 479.4h69.9M698.5 469.9v63.5M723.9 469.9v63.5M654 488.9h69.9M654 498.5h69.9M723.9 485.6h127M654 508h69.9M654 517.5h69.9M723.9 514.3h127M736.6 514.3v12.7M762 514.3v12.7M838.2 514.3v12.7"/>
<path d="M654 527h196.9M752.3 527v6.4M800.1 527v6.4"/>
</g>
<path d="M654 469.9h196.9v63.5h-196.9z" fill="none" stroke="#000" stroke-width=".51"/>
<!-- layer: Dimension (ANSI) -->
<g fill="none" stroke="#000" stroke-width=".4">
<path d="M128 59.1h-3l-15.3 24.3M181.7 53l2.6-.5v1zM181.7 45.3l2.6-.5v1zM181.7 42.2v37.1M181.7 53h117.9M181.7 45.3h122.9M281.2 59.6l2.6 .5-2.6 .5zM283.8 57v46.7M313.9 53h117.8M318.9 45.3h122.9M429.3 52.5l2.4 .5-2.4 .5zM431.7 49.8v42.5"/>
<path d="M439.2 44.8l2.6 .5-2.6 .5zM441.8 42.2v37.1M127.5 68.5h-3l-20.1 24.5M178.1 71.2h13.7M181.7 71.2l2.6-.5v1zM181.7 64.9l2.6-.5v1zM181.7 60.1l2.6-.5v1zM181.7 64.9h4M181.7 60.1h45.1M189.2 70.7l2.6 .5-2.6 .5zM191.8 68v9.7M197.7 64.9h4"/>
<path d="M199.3 64.4l2.4 .5-2.4 .5zM201.7 61.7v28.6M238.8 60.1h45M105.5 90.8l.9 .6-2 1.6zM110.6 81l.9 .5-1.8 1.9zM596.7 198.7h-3l-24.4 42M596.6 209.4h-2.9l-27.4 41.7M596.8 218.5h-3l-28.3 38.1M160.5 221.3h-3l-17 29.5M161 231.3h-3l-22.9 33.9M570.2 238.3l.9 .5-1.8 1.9zM597 227.5h-3.1l-32.8 38.5"/>
<path d="M141.3 248.4l.9 .5-1.7 1.9zM160.5 241.8h-3l-32 39.9M161.5 250.6h-3l-.5 40.5M566.5 254.3l.9 .6-1.9 1.7zM567.2 248.8l.9 .6-1.8 1.7zM126.7 279.4l.7 .6-1.9 1.7zM136.1 262.8l.8 .5-1.8 1.9zM562.3 263.8l.8 .6-2 1.6zM157.5 288.6h1l-.5 2.5zM223.1 374l2.5-.5v1zM223.1 370.8v26.8M223.1 374h40.2"/>
<path d="M275.3 374h40.3M313.1 373.5l2.5 .5-2.5 .5zM315.6 370.8v23.6M20.6 399.2h47.7M23.7 399.2l.6 2.4h-1.1zM23.7 399.2v33.9M219.5 390.2h11.1M223.1 390.2l2.5-.4v.9zM223.1 385.7l2.5-.5v1zM223.1 385.7h19M228.1 389.8l2.5 .4-2.5 .5zM230.6 387v7.4"/>
<path d="M254.1 385.7h18.9M270.6 385.2l2.4 .5-2.4 .5zM273 382.5v13.5M28.4 409.1h39.9M31.6 409.1l.5 2.6h-1zM31.6 409.1v29M452.1 416.6h32.8M455.2 416.6l.5 2.4h-1zM455.2 416.6v8.6M36.5 423.2h42.4M39.7 423.2l.5 2.4h-1zM39.7 423.2v21.9"/>
<path d="M455.2 434.9v8.6M464.7 425.5h27.9M467.9 425.5l.5 2.6h-1zM467.9 425.5v4.2M467.9 439.4v4.1M476.3 434.8h16.5M479.5 434.8l.5 2.5h-1zM479.5 434.8v12.4M23.7 445.1v34.1M31.6 450.2v29M39.7 457.1v22.1M45.6 455.2h33.3"/>
<path d="M48.8 455.2l.5 2.4h-1zM48.8 455.2v5.9M452.1 443.5h33.3M454.7 441.1h1l-.5 2.4zM467.4 441.1h1l-.5 2.4zM479 441.1h1l-.5 2.4zM20.6 479.2h43.2M23.2 476.6h1.1l-.6 2.6zM31.1 476.6h1l-.5 2.6zM39.2 476.6h1l-.5 2.6zM48.3 476.6h1l-.5 2.6zM48.8 473.1v6.1"/>
<path d="M54.9 469.1h60.4M57.5 476.6h1l-.5 2.6zM58 469.1l.5 2.6h-1zM58 469.1v13.7M115.6 469.1h24.9"/>
</g>
<g fill="#000">
<path d="M181.7 60.1l2.6-.5v1z" fill-rule="evenodd"/>
<path d="M181.7 53l2.6-.5v1z" fill-rule="evenodd"/>
<path d="M181.7 45.3l2.6-.5v1z" fill-rule="evenodd"/>
<path d="M429.3 52.5l2.4 .5-2.4 .5z" fill-rule="evenodd"/>
<path d="M439.2 44.8l2.6 .5-2.6 .5z" fill-rule="evenodd"/>
<path d="M181.7 71.2l2.6-.5v1z" fill-rule="evenodd"/>
<path d="M181.7 64.9l2.6-.5v1z" fill-rule="evenodd"/>
<path d="M189.2 70.7l2.6 .5-2.6 .5z" fill-rule="evenodd"/>
<path d="M199.3 64.4l2.4 .5-2.4 .5z" fill-rule="evenodd"/>
<path d="M281.2 59.6l2.6 .5-2.6 .5z" fill-rule="evenodd"/>
<path d="M105.5 90.8l.9 .6-2 1.6z" fill-rule="evenodd"/>
<path d="M110.6 81l.9 .5-1.8 1.9z" fill-rule="evenodd"/>
<path d="M570.2 238.3l.9 .5-1.8 1.9z" fill-rule="evenodd"/>
<path d="M141.3 248.4l.9 .5-1.7 1.9z" fill-rule="evenodd"/>
<path d="M566.5 254.3l.9 .6-1.9 1.7z" fill-rule="evenodd"/>
<path d="M567.2 248.8l.9 .6-1.8 1.7z" fill-rule="evenodd"/>
<path d="M126.7 279.4l.7 .6-1.9 1.7z" fill-rule="evenodd"/>
<path d="M136.1 262.8l.8 .5-1.8 1.9z" fill-rule="evenodd"/>
<path d="M562.3 263.8l.8 .6-2 1.6z" fill-rule="evenodd"/>
<path d="M157.5 288.6h1l-.5 2.5z" fill-rule="evenodd"/>
<path d="M223.1 374l2.5-.5v1z" fill-rule="evenodd"/>
<path d="M313.1 373.5l2.5 .5-2.5 .5z" fill-rule="evenodd"/>
<path d="M223.1 390.2l2.5-.4v.9z" fill-rule="evenodd"/>
<path d="M223.1 385.7l2.5-.5v1z" fill-rule="evenodd"/>
<path d="M228.1 389.8l2.5 .4-2.5 .5z" fill-rule="evenodd"/>
<path d="M270.6 385.2l2.4 .5-2.4 .5z" fill-rule="evenodd"/>
<path d="M23.7 399.2l.6 2.4h-1.1z" fill-rule="evenodd"/>
<path d="M31.6 409.1l.5 2.6h-1z" fill-rule="evenodd"/>
<path d="M455.2 416.6l.5 2.4h-1z" fill-rule="evenodd"/>
<path d="M39.7 423.2l.5 2.4h-1z" fill-rule="evenodd"/>
<path d="M467.9 425.5l.5 2.6h-1z" fill-rule="evenodd"/>
<path d="M479.5 434.8l.5 2.5h-1z" fill-rule="evenodd"/>
<path d="M48.8 455.2l.5 2.4h-1z" fill-rule="evenodd"/>
<path d="M454.7 441.1h1l-.5 2.4z" fill-rule="evenodd"/>
<path d="M467.4 441.1h1l-.5 2.4z" fill-rule="evenodd"/>
<path d="M479 441.1h1l-.5 2.4z" fill-rule="evenodd"/>
<path d="M23.2 476.6h1.1l-.6 2.6z" fill-rule="evenodd"/>
<path d="M31.1 476.6h1l-.5 2.6z" fill-rule="evenodd"/>
<path d="M39.2 476.6h1l-.5 2.6z" fill-rule="evenodd"/>
<path d="M48.3 476.6h1l-.5 2.6z" fill-rule="evenodd"/>
<path d="M57.5 476.6h1l-.5 2.6z" fill-rule="evenodd"/>
<path d="M58 469.1l.5 2.6h-1z" fill-rule="evenodd"/>
</g>
<!-- layer: Centerline (ANSI) -->
<g fill="none" stroke="#000" stroke-width=".4">
<path d="M101.2 78v4M191.8 77.7v3.7M101.2 85v4M101.2 92v4.1M101.2 97.7v4M178.6 96.9h13.3M191.6 96.9h13.3M191.8 84.4v4M191.8 91.4v3.7M191.8 98.7v3.7M428.6 96.9h16.3M101.2 104.8v3.9"/>
<path d="M101.2 111.8v4M191.8 105.4v4M191.8 112.4v3.7M283.8 103.7v12.4M73 396v16.3M157.9 396v16.3M230.6 396v16.3M315.6 396v16.3M115.4 406.1v-10.1v16.3M115.4 409.1v4M115.4 416.1v18M273 406.1v-10.1v16.3"/>
<path d="M273 409.1v4M273 416.1v18M541.6 413.8v11.1M115.4 437.1v4M273 437.1v4M541.6 427.9v4M541.6 434.8v11M115.4 444.1v18.1M273 444.1v18.1M115.4 465.1v4M115.4 472.1v10.2M145.2 466v16.3"/>
<path d="M243.4 466v16.3M273 465.1v4M273 472.1v10.2M302.8 466v16.3"/>
</g>
<!-- layer: Center Mark (ANSI) -->
<g fill="none" stroke="#000" stroke-width=".4">
<path d="M541.6 236.4v3.7M112.3 251.7h6.3M115.4 248.5v6.3M516.6 251.2v3.2h-3.2M519.7 254.4h-3.1v3.2M522.7 254.4h3.7M538.4 246.3h6.4M541.6 243.1v6.3M541.6 255.6v27M556.8 254.4h3.6M563.4 254.4h6.3M566.5 251.2v6.4"/>
<path d="M115.4 275v13M142 264.4h6.3M145.2 261.2v6.4M501.1 272.5v3.2h-3.2M504.3 275.7h-3.2v3.1M507.3 275.7h3.6M516.6 260.5v3.7M566.5 260.5v3.7M572.2 275.7h3.7M578.9 275.7h6.3M582 272.5v6.3M69.8 294.1h6.3"/>
<path d="M73 291v6.3M96.3 294.1h13M112.3 294.1h6.3M115.4 291v6.3M121.6 294.1h13M154.7 294.1h6.4M157.9 291v6.3M501.1 298.8v6.3M508.4 288.8h27M538.4 288.8h6.4M541.6 285.6v6.4M541.6 295v26.9"/>
<path d="M547.8 288.8h26.9M582 298.8v3.1h-3.1M115.4 300.3v13M491.3 301.9h3.6M497.9 301.9h6.4M501.1 308.1v3.6M516.6 313.4v3.7M582 308.1v3.6M585.2 301.9h-3.2v3.2M588.2 301.9h3.6M112.3 336.6h6.3M115.4 333.4v6.4"/>
<path d="M142 323.8h6.3M145.2 320.7v6.3M516.6 320v3.2h-3.2M519.7 323.2h-3.1v3.2M522.7 323.2h3.7M538.4 331.3h6.4M541.6 328.2v6.3M541.6 337.5v3.6M566.5 320v3.2h-3.1M566.5 329.4v3.6M569.7 323.2h-3.2v3.2M572.8 323.2h3.6"/>
</g>
<g font-size="8.4">
<text x="93.2" y="137.1">Plan</text>
<text x="299.7" y="137.7">End Elevation</text>
<text x="189.1" y="168.3">Main Rod 230MM</text>
<text x="106.8" y="363">Plan</text>
<text x="260.3" y="367.2">Auxiliary</text>
<text x="533" y="368.5">Plan</text>
<text x="701.9" y="371.2">Auxiliary</text>
<text x="524.7" y="462.6">Elevation</text>
<text x="247.5" y="496.4">End Elevation</text>
<text x="526" y="497.3">Bearing</text>
<text x="98.2" y="500.1">Elevation</text>
<text x="735.9" y="502.3">2DOF Main Block Assembly</text>
<text x="183.7" y="515.3">Block</text>
</g>
<g font-size="6.3">
<text x="728.1" y="524.9">D</text>
<text x="762.8" y="525">Block_Assembly_2DOF</text>
</g>
<g font-size="4.4">
<text x="654.8" y="478.6">Jamie</text>
<text x="699.3" y="478">19/03/2020</text>
</g>
<g font-size="4.2">
<text x="52.8" y="24.4">8</text>
<text x="160.8" y="24.4">7</text>
<text x="268.7" y="24.4">6</text>
<text x="376.7" y="24.4">5</text>
<text x="484.6" y="24.4">4</text>
<text x="592.6" y="24.4">3</text>
<text x="700.5" y="24.4">2</text>
<text x="808.5" y="24.4">1</text>
<text x="305.4" y="46.9">130.00</text>
<text x="300.4" y="54.5">125.00</text>
<text x="227.5" y="61.7">51.00</text>
<text x="8.8" y="71.4">D</text>
<text x="186.6" y="66.4">10.00</text>
<text x="852" y="71.4">D</text>
<text x="169.2" y="72.7">5.00</text>
<text x="8.9" y="211.1">C</text>
<text x="852.2" y="211.1">C</text>
<text x="9" y="350.8">B</text>
<text x="852.2" y="350.8">B</text>
<text x="264.1" y="375.5">46.25</text>
<text x="242.9" y="387.2">25.00</text>
<text x="210.5" y="391.7">3.75</text>
<text x="456.8" y="434.1" transform="rotate(-90 456.8 434.1)">9.00</text>
<text x="469.4" y="438.6" transform="rotate(-90 469.4 438.6)">6.01</text>
<text x="25.3" y="444.4" transform="rotate(-90 25.3 444.4)">40.00</text>
<text x="33.1" y="449.4" transform="rotate(-90 33.1 449.4)">35.00</text>
<text x="41.2" y="456.4" transform="rotate(-90 41.2 456.4)">28.00</text>
<text x="481" y="456.1" transform="rotate(-90 481 456.1)">2.92</text>
<text x="50.3" y="472.4" transform="rotate(-90 50.3 472.4)">12.00</text>
<text x="8.9" y="490.5">A</text>
<text x="59.6" y="491.7" transform="rotate(-90 59.6 491.7)">5.00</text>
<text x="852.2" y="490.5">A</text>
<text x="742.9" y="532.6">2 : 1</text>
<text x="812.4" y="532.6">1</text>
<text x="823" y="532.6">1</text>
<text x="52.8" y="537.5">8</text>
<text x="160.8" y="537.5">7</text>
<text x="268.7" y="537.5">6</text>
<text x="376.7" y="537.5">5</text>
<text x="484.6" y="537.5">4</text>
<text x="592.6" y="537.5">3</text>
<text x="700.5" y="537.5">2</text>
<text x="808.5" y="537.5">1</text>
</g>
<g font-size="4">
<text x="128.8" y="60.6">⌀16.00</text>
<text x="128.3" y="70">⌀5.00</text>
<text x="597.5" y="200.2">⌀37.00</text>
<text x="597.5" y="210.9">⌀30.00</text>
<text x="597.6" y="220">⌀26.73</text>
<text x="161.4" y="222.8">⌀50.00</text>
<text x="161.8" y="232.8">⌀35.00</text>
<text x="597.7" y="229">⌀20.00</text>
<text x="161.4" y="243.3">⌀16.00</text>
<text x="162.3" y="252.1">⌀3.00</text>
</g>
<g font-size="3.5">
<text x="654.8" y="473.2">DRAWN</text>
<text x="654.8" y="482.8">CHECKED</text>
<text x="724.7" y="488.9">TITLE</text>
<text x="654.8" y="492.3">QA</text>
<text x="654.8" y="501.8">MFG</text>
<text x="654.8" y="511.4">APPROVED</text>
<text x="726.7" y="517.7">SIZE</text>
<text x="762.8" y="517.7">DWG NO</text>
<text x="841.4" y="517.7">REV</text>
<text x="724.7" y="530.4">SCALE</text>
<text x="800.9" y="532.6">SHEET</text>
<text x="817.4" y="532.6">OF</text>
</g>
</svg>
